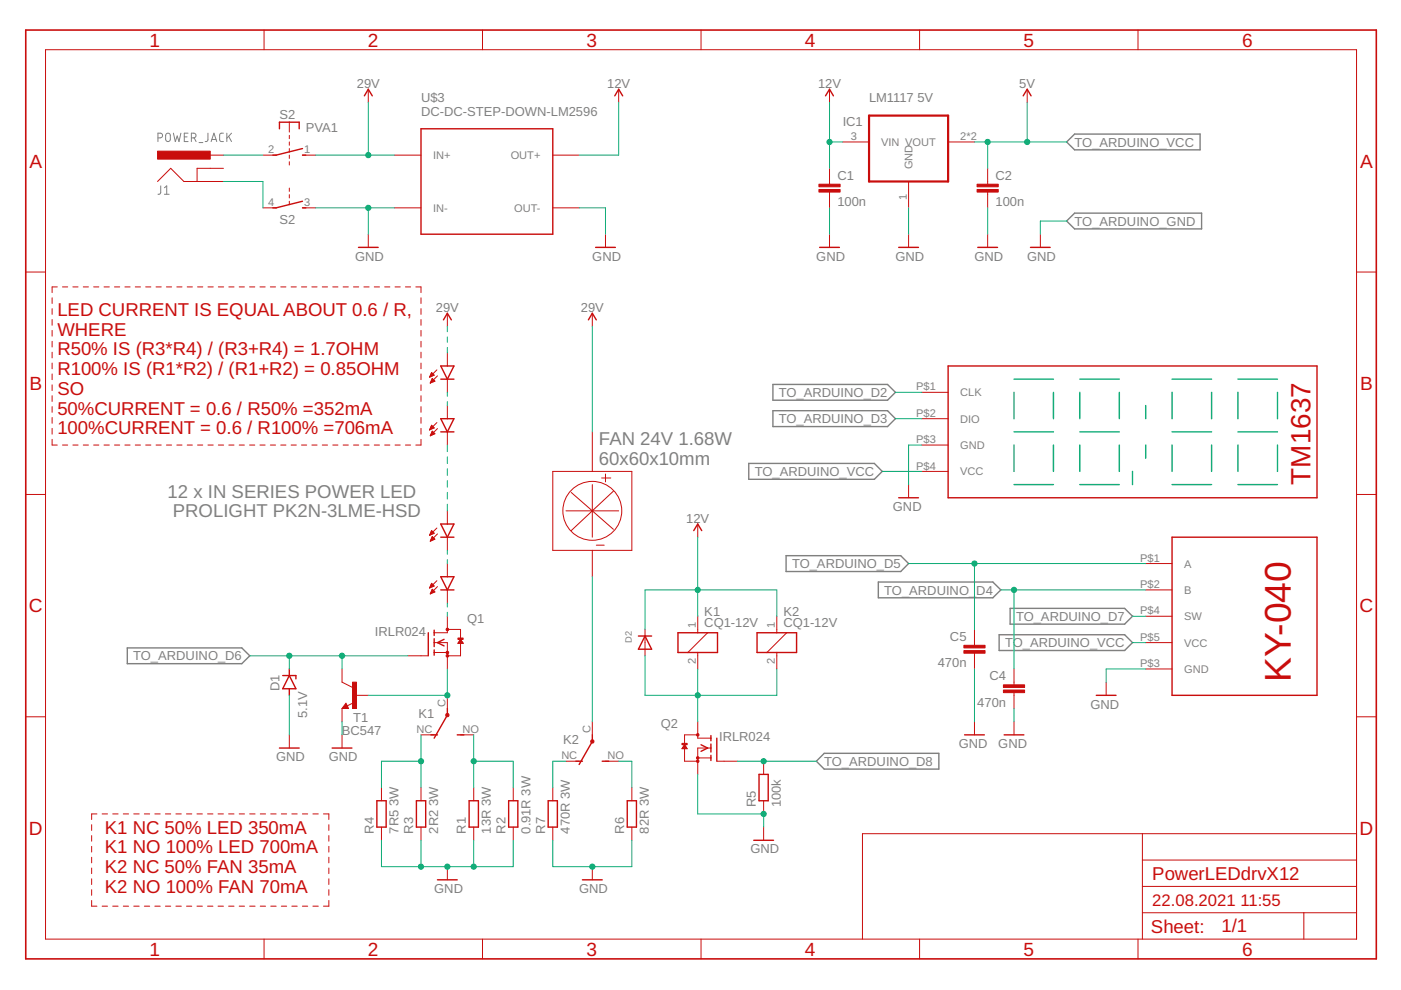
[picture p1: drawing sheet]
<svg xmlns="http://www.w3.org/2000/svg" width="297mm" height="210mm" viewBox="0 0 297 210" stroke-linecap="round" stroke-linejoin="round" font-family="sans-serif">
<g fill="none" stroke="#808080" stroke-width=".21">
<path d="M33.5 29.2h.5a.5 .5 0 0 0 .5-.5 .5 .5 0 0 0-.5-.5h-.5v1.8M34.1 39.4l-.1 1.6-.2 .2h-.3M34.9 39.8l.4-.4v1.8M35.2 28.4l.3-.2 .5 .2 .1 1.1a.5 .5 0 0 1-.5 .5 .5 .5 0 0 1-.5-.5zM36.8 28.2l.4 1.8 .4-1.2 .4 1.2 .4-1.8M39.1 29h.6M39.9 28.2h-.8v1.8h.8M40.6 29.2h.5a.5 .5 0 0 0 .5-.5 .5 .5 0 0 0-.5-.5h-.5v1.8M41.2 29.2l.4 .8M42.2 30.2h.8M44.1 28.2l-.1 1.6-.2 .2h-.3M44.8 30l.6-1.8 .6 1.8"/>
<path d="M44.9 29.6h.9M47.4 28.2l-.6 .1-.2 .3v1.2l.2 .2h.6M48.1 28.2v1.8M48.5 28.9l.6 1.1M49.1 28.2l-1 1.1M34.9 41.2h1"/>
</g>
<path d="M226.1 30.1l1.7-1.7h26.6v3.4h-26.6zM226.1 46.9l1.7-1.7h27v3.3h-27zM158.7 98.3h26.7l1.6 1.6-1.6 1.7h-26.7zM163.9 81.5h24.3l1.6 1.7-1.6 1.7h-24.3zM163.9 87.1h24.3l1.6 1.7-1.6 1.6h-24.3zM166.7 117.8h24.3l1.6 1.7-1.6 1.7h-24.3zM27 137.4h24.3l1.7 1.6-1.7 1.7h-24.3zM186.2 123.4h24.3l1.7 1.7-1.7 1.6h-24.3zM211.8 134.6h26.6l1.7 1.6-1.7 1.7h-26.6zM214.2 129h24.2l1.7 1.7-1.7 1.6h-24.2zM173.1 161.4l1.7-1.7h24.3v3.4h-24.3z" fill="none" stroke="#808080" stroke-width=".3"/>
<g fill="none" stroke="#c90d0c" stroke-width=".21">
<path d="M9.7 10.5h277.9v188.6h-277.9zM56 6.4v4.1M78.1 18.9v2.8M102.3 6.4v4.1M131.2 18.9v2.8M148.6 6.4v4.1M175.9 18.9v2.8M195 6.4v4.1M217.8 18.9v2.8M241.3 6.4v4.1M33.4 38.5l2.8-2.8 2.8 2.8h8.4M44.6 32.9h2.8"/>
<path d="M47.4 35.7h-5.6v2.8M55.8 32.9h2.7M61.3 25.9v2.1M61.3 28.7v.7M61.3 30.1v.7M61.3 31.5v.7M61.3 32.9v.7M61.3 34.3v.7M61.3 39.9v.7M64.1 32.9h2.8M83.7 32.9h5.6M117.2 32.9h5.6"/>
<path d="M175.9 35.7v3.4M178.7 30.1h5.6M192.6 38.5v5.6M201 30.1h5.6M209.4 35.7v3.4M5.5 57.7h4.2M55.8 44.1h2.7M61.3 41.3v.7M61.3 42.7v.7M64.1 44.1h2.8M78.1 49.7v2.8M83.7 44.1h5.6"/>
<path d="M117.2 44.1h5.6M128.4 49.7v2.8M175.9 40.7v3.4M175.9 49.7v2.8M192.6 49.7v2.8M209.4 40.7v3.4M209.4 49.7v2.8M220.6 49.7v2.8M287.6 57.7h4.2M11 63.1v1.2M11 65.4v1.3M11 67.8v1.2"/>
<path d="M11 70.1v1.2M11 72.4v1.2M11 74.7v1.2M11 77v1.2M11 79.3v1.2M12.1 60.8h-1.1v1.2M13.3 60.8h1.1M15.5 60.8h1.1M17.7 60.8h1.1M19.9 60.8h1.1M22.1 60.8h1.1M24.3 60.8h1.1"/>
<path d="M26.5 60.8h1.1M28.7 60.8h1.1M30.9 60.8h1.1M33.1 60.8h1.1M35.3 60.8h1.1M37.5 60.8h1.1M39.7 60.8h1.1M41.9 60.8h1.1M44.1 60.8h1.1M46.3 60.8h1.1M48.5 60.8h1.1M50.7 60.8h1.1"/>
<path d="M52.9 60.8h1.1M55.1 60.8h1.1M57.3 60.8h1.1M59.5 60.8h1.1M61.7 60.8h1.1M63.9 60.8h1.1M66.1 60.8h1.1M68.3 60.8h1.1M70.5 60.8h1.1M72.7 60.8h1.2M75 60.8h1.1M77.2 60.8h1.1"/>
<path d="M79.4 60.8h1.1M81.6 60.8h1.1M83.8 60.8h1.1M86 60.8h1.1M88.2 60.8h1.1v1.2M89.3 63.1v1.2M89.3 65.4v1.3M89.3 67.8v1.2M89.3 70.1v1.2M89.3 72.4v1.2M89.3 74.7v1.2M89.3 77v1.2"/>
<path d="M89.3 79.3v1.2M91.1 79.9h.2M91.2 79.7h.5M91.2 79.6h.8M91.3 79.5h.7M91.4 79.3h.4M91.4 79.2h.3M91.5 79.1h.1M91.5 79l.6 .5-1 .5zM92.6 78.4l-1.5 1.6M92.8 79.7l-1.6 1.5M94.8 66.4v2.8"/>
<path d="M94.8 74.8v2.8M125.6 66.4v2.8M11 93.2v1.2h1.1M11 81.6v1.2M11 83.9v1.2M11 86.2v1.2M11 88.5v1.2M11 90.8v1.3M13.3 94.4h1.1M15.5 94.4h1.1M17.7 94.4h1.1M19.9 94.4h1.1"/>
<path d="M22.1 94.4h1.1M24.3 94.4h1.1M26.5 94.4h1.1M28.7 94.4h1.1M30.9 94.4h1.1M33.1 94.4h1.1M35.3 94.4h1.1M37.5 94.4h1.1M39.7 94.4h1.1M41.9 94.4h1.1M44.1 94.4h1.1M46.3 94.4h1.1"/>
<path d="M48.5 94.4h1.1M50.7 94.4h1.1M52.9 94.4h1.1M55.1 94.4h1.1M57.3 94.4h1.1M59.5 94.4h1.1M61.7 94.4h1.1M63.9 94.4h1.1M66.1 94.4h1.1M68.3 94.4h1.1M70.5 94.4h1.1M72.7 94.4h1.2"/>
<path d="M75 94.4h1.1M77.2 94.4h1.1M79.4 94.4h1.1M81.6 94.4h1.1M83.8 94.4h1.1M86 94.4h1.1M89.3 93.2v1.2h-1.1M89.3 81.6v1.2M89.3 83.9v1.2M89.3 86.2v1.2M89.3 88.5v1.2M89.3 90.8v1.3"/>
<path d="M91.1 91.1v.1M91.1 91h.3M91.2 90.9h.5M91.2 81.2h.1M91.2 90.7h.8M91.2 92.4h.1M91.3 81.1h.2M91.3 92.2h.3M91.3 90.6h.6M91.3 80.9h.6M91.4 92.1h.5M91.4 90.5h.4"/>
<path d="M91.4 80.8h.8M91.4 91.9h.8M91.4 90.3h.3M91.5 80.7h.6M91.5 90.2h.1M91.5 91.8h.5M91.5 90.2l.6 .5-1 .4zM91.5 80.5h.4M91.5 91.7h.4M91.6 80.4h.2M91.6 91.5h.2M91.6 80.3h.1"/>
<path d="M91.7 80.2l-.5 1M91.7 80.2l.5 .6-1 .4M91.7 91.4l.5 .6-1 .4zM92.6 89.6l-1.5 1.5M92.8 90.9l-1.6 1.5M94.8 80.4v2.8M94.8 86v2.8M94.8 91.6v2.8M117.2 99.9h16.8v16.8h-16.8zM125.6 91.6v8.3M195.4 99.9h5.6M195.4 94.4h5.6"/>
<path d="M195.4 83.2h5.6M195.4 88.8h5.6M5.5 104.8h4.2M91.1 113.4h.1M91.2 113.3h.4M91.2 113.2h.7M91.3 114.6h.2M91.3 113h.7M91.3 114.5h.5M91.4 112.9h.5M91.4 114.4h.7M91.4 112.7h.3"/>
<path d="M91.4 114.2h.7M91.5 112.6h.1M91.5 112.5l.6 .6-1 .4zM91.5 114.1h.5M91.6 114h.2M91.6 113.8h.1M91.7 113.8l.5 .5-1 .4zM92.6 112l-1.5 1.5M92.8 113.2l-1.6 1.5M94.8 108.3v2.8M94.8 113.9v2.8M94.8 119.5v2.8"/>
<path d="M120 108.3h11.2M121.1 104.4l4.5 3.9M125.6 102.7v11.2M125.6 116.7v5.6M125.6 108.3l-4.5 4.2M125.6 108.3l4.4 3.9M126.4 115.6h1.7M127.6 101.3h1.9M128.4 100.5v1.7M130 104.1l-4.4 4.2M147.9 111.1v2.8M192.6 102.7v2.8"/>
<path d="M242.9 119.5h5.6M287.6 104.8h4.2M86.5 139h4.2M91.1 124.6h.2M91.2 124.4h.4M91.2 124.3h.7M91.3 124.1h.7M91.3 125.8h.2M91.3 125.6h.6M91.4 124h.4M91.4 125.5h.8M91.4 123.9h.3"/>
<path d="M91.5 125.4h.6M91.5 123.7h.1M91.5 123.7l.6 .5-1 .5zM91.5 125.2h.4M91.6 125.1h.2M91.6 125h.1M91.7 124.9l.5 .6-1 .4zM92.1 136.2h2.7v5.6M92.1 138.3h2.7M92.6 123.1l-1.5 1.6M92.8 124.4l-1.6 1.5M94.8 133.5h2.8v5.5h-2.8"/>
<path d="M94.8 125.1v2.8M94.8 130.7v3.5h-2.7M97.2 136.2h.9M97.3 136.1h.7M97.4 136h.5M97.5 135.8h.3M97.6 135.7h.1M97.6 135.6l.6 .8h-1.1zM97.6 135.6h.1M136.8 133.5v5.5M147.9 130.7v3.5M147.9 138.3v3.5"/>
<path d="M150 134.2l-4.2 4.1M164.7 130.7v3.5M164.7 138.3v3.5M166.8 134.2l-4.2 4.1M206.6 133.5v3.3M206.6 138.5v3.3M242.9 136.2h5.6M242.9 125.1h5.6M242.9 130.7h5.6M5.5 152h4.2M61.3 155.8v2.8M72.5 141.8v2.8l2.2 1.2"/>
<path d="M72.5 150.2v2.8M72.5 155.8v2.8M73.3 149.1l.6 1.1h-1.4zM75 149l-1.4 .7M75.3 147.4h2.8M89.3 155.8h2.8M94.8 147.4v2.8M97.6 155.8h2.8M125.6 153v2.8M144.6 158.7h1M144.7 158.5h.9M144.8 158.4h.7"/>
<path d="M144.9 158.3h.5M145 158.1h.3M145.1 158h.1M145.1 157.9l.6 .8h-1.1zM147.9 153v3.5h2.8M147.9 155.8h-2.8v5.6h2.8M150.7 158.6h-2.8v5.6M206.6 153v2.8M215 141.8v3.4M215 146.9v3.3M215 153v2.8M234.5 144.6v2.8"/>
<path d="M242.9 141.8h5.6M287.6 152h4.2M19.4 174.9v1.2M19.4 177.2v1.2M19.4 179.5v1.2M20.6 172.6h-1.2v1.2M21.7 172.6h1.1M23.9 172.6h1.1M26.1 172.6h1.2M28.4 172.6h1.1M30.6 172.6h1.1M32.8 172.6h1.2"/>
<path d="M35.1 172.6h1.1M37.3 172.6h1.1M39.5 172.6h1.2M41.8 172.6h1.1M44 172.6h1.1M46.2 172.6h1.2M48.5 172.6h1.1M50.7 172.6h1.1M52.9 172.6h1.2M55.2 172.6h1.1M57.4 172.6h1.1M59.6 172.6h1.2"/>
<path d="M61.9 172.6h1.1M64.1 172.6h1.1M66.3 172.6h1.2M68.6 172.6h1.1v1.2M69.7 174.9v1.2M69.7 177.2v1.2M69.7 179.5v1.2M80.9 167v2.8M80.9 175.4v2.8M89.3 167v2.8M89.3 175.4v2.8M100.4 167v2.8"/>
<path d="M100.4 175.4v2.8M108.8 167v2.8M108.8 175.4v2.8M117.2 167v2.8M117.2 175.4v2.8M120 161.4h2.8M128.4 161.4h2.8M134 167v2.8M134 175.4v2.8M147.9 160.7h2.8M152.1 161.4h4.2M161.9 161.4v2.8"/>
<path d="M161.9 169.8v2.8M161.9 175.4v2.8M242.2 176.8v22.3M287.6 176.8h-104.7v22.3M19.4 190.9v1.2h1.2M19.4 181.8v1.1M19.4 184v1.2M19.4 186.3v1.2M19.4 188.6v1.2M21.7 192.1h1.1M23.9 192.1h1.1M26.1 192.1h1.2"/>
<path d="M28.4 192.1h1.1M30.6 192.1h1.1M32.8 192.1h1.2M35.1 192.1h1.1M37.3 192.1h1.1M39.5 192.1h1.2M41.8 192.1h1.1M44 192.1h1.1M46.2 192.1h1.2M48.5 192.1h1.1M50.7 192.1h1.1M52.9 192.1h1.2"/>
<path d="M55.2 192.1h1.1M56 199.1v4.2M57.4 192.1h1.1M59.6 192.1h1.2M61.9 192.1h1.1M64.1 192.1h1.1M66.3 192.1h1.2M69.7 181.8v1.1M69.7 184v1.2M69.7 186.3v1.2M69.7 188.6v1.2M69.7 190.9v1.2h-1.1"/>
<path d="M94.8 183.7v2.8M102.3 199.1v4.2M125.6 183.7v2.8M148.6 199.1v4.2M195 199.1v4.2M241.3 199.1v4.2M242.2 193.5h45.4M242.2 187.9h45.4M242.2 182.4h45.4M276.4 193.5v5.6"/>
<circle cx="125.6" cy="108.3" r="6.2"/>
</g>
<g fill="none" stroke="#c90d0c" stroke-width=".3">
<path d="M59.2 27.3v-1.4h4.2v1.4M64.1 31.5l-5.6 1.4h-.7M64.1 32.9h.7M77.3 20.3l.8-1.4 .8 1.4M89.3 27.3h27.9v22.4h-27.9zM130.3 20.3l.9-1.4 .8 1.4M175 20.3l.9-1.4 .8 1.4M216.9 20.3l.9-1.4 .8 1.4M64.1 42.7l-5.6 1.4h-.7M64.1 44.1h.7M76 52.5h4.2M126.3 52.5h4.2"/>
<path d="M173.8 52.5h4.2M190.5 52.5h4.2M207.3 52.5h4.2M218.5 52.5h4.2M93.5 77.6h2.7l-1.4 2.8zM94 67.8l.8-1.4 .9 1.4M124.8 67.8l.8-1.4 .8 1.4M201 77.6h78.2v27.9h-78.2zM93.5 80.4h2.7M93.5 88.8h2.7l-1.4 2.8zM93.5 91.6h2.7M93.5 111.1h2.7l-1.4 2.8z"/>
<path d="M93.5 113.9h2.7M147.1 112.5l.8-1.4 .9 1.4M190.5 105.5h4.2M248.5 113.9h30.7v33.5h-30.7zM90.8 134.2v4.8M92.1 133.6v1.1M92.1 135.4v1.7M92.1 137.8v1.1M93.5 122.3h2.7l-1.4 2.8zM93.5 125.1h2.7M94.1 135.6l-1.3 .6 1.3 .7M135.4 134.9h2.8"/>
<path d="M136.8 134.9l1.4 2.7h-2.8zM143.7 134.2h8.4v4.1h-8.4zM160.5 134.2h8.4v4.1h-8.4zM59.2 158.6h4.2M59.9 143.2h2.8v.7M61.3 143.2l1.4 2.8h-2.8zM61.3 141.8v1.4M61.3 146v1.4M70.4 158.6h4.2M73.3 149.7l-.1 .2h.4l-.3-.5-.5 .7h.8M91.4 155.8h1.4M94.8 150.2v1.4l-2.7 4.9"/>
<path d="M96.9 155.8h1.4M125.6 155.8v1.4l-2.8 4.9M148.6 157.9l1.4 .7-1.4 .7M150.7 156v1.1M150.7 157.8v1.6M152 156.5v4.9M204.5 155.8h4.2M212.9 155.8h4.2M232.4 147.4h4.2M79.9 169.8h2v5.6h-2zM88.3 169.8h2v5.6h-2zM99.5 169.8h1.9v5.6h-1.9z"/>
<path d="M107.8 169.8h2v5.6h-2zM116.2 169.8h2v5.6h-2zM122.1 161.4h1.4M127.7 161.4h1.4M133 169.8h1.9v5.6h-1.9zM150.7 160.1v1.1M159.8 178.2h4.2M160.9 164.2h2v5.6h-2zM92.8 186.5h4.1M123.5 186.5h4.2"/>
</g>
<path d="M184.3 24.5h16.7v14h-16.7z" fill="none" stroke="#c90d0c" stroke-width=".47"/>
<g fill="#c90d0c" stroke="#c90d0c" stroke-width=".21">
<path d="M33.4 32h11.2v1.7h-11.2z"/>
<path d="M173.6 40.2h4.5v.5h-4.5z"/>
<path d="M173.6 39.1h4.5v.5h-4.5z"/>
<path d="M207.2 40.2h4.4v.5h-4.4z"/>
<path d="M207.2 39.1h4.4v.5h-4.4z"/>
<path d="M97.1 135.3h1.1v.3h-1.1z"/>
<path d="M74.7 144.6h.9v5.6h-.9z"/>
<path d="M144.6 157.6h1.1v.3h-1.1z"/>
<path d="M212.7 146.3h4.5v.6h-4.5z"/>
<path d="M212.7 145.2h4.5v.6h-4.5z"/>
<path d="M204.4 137.9h4.5v.6h-4.5z"/>
<path d="M204.4 136.8h4.5v.6h-4.5z"/>
</g>
<g fill="#c90d0c" stroke="#c90d0c" stroke-width=".21">
<circle cx="94.9" cy="133.5" r=".28"/>
<circle cx="94.9" cy="139.1" r=".28"/>
<circle cx="94.9" cy="138.4" r=".28"/>
<circle cx="94.9" cy="151.6" r=".37"/>
<circle cx="147.9" cy="155.8" r=".28"/>
<circle cx="147.9" cy="161.4" r=".28"/>
<circle cx="147.9" cy="160.7" r=".28"/>
<circle cx="125.6" cy="157.2" r=".37"/>
</g>
<path d="M5.5 6.4h286.3v196.9h-286.3z" fill="none" stroke="#c90d0c" stroke-width=".34"/>
<g fill="none" stroke="#0dab76" stroke-width=".3">
<path d="M215 91.6h8.4M215 80.4h8.4M215 83.2v5.6M215 94.4v5.5M223.4 83.2v5.6M223.4 94.4v5.5M228.9 91.6h8.4M228.9 80.4h8.4M228.9 83.2v5.6M228.9 94.4v5.5M237.3 83.2v5.6M237.3 94.4v5.5"/>
<path d="M240.1 99.9v2.8M242.9 86v2.8M242.9 94.4v2.8M248.5 91.6h8.4M248.5 80.4h8.4M248.5 83.2v5.6M248.5 94.4v5.5M256.9 83.2v5.6M256.9 94.4v5.5M262.5 91.6h8.3M262.5 83.2v5.6M262.5 94.4v5.5"/>
<path d="M262.5 80.4h8.3M270.8 83.2v5.6M270.8 94.4v5.5M215 102.7h8.4M228.9 102.7h8.4M248.5 102.7h8.4M262.5 102.7h8.3"/>
</g>
<g fill="none" stroke="#0dab76" stroke-width=".21">
<path d="M47.4 32.9h8.4M47.4 38.5h8.4v5.6M66.9 32.9h16.8M78.1 21.7v11.2M131.2 21.7v11.2h-8.4M175.9 21.7v14M175.9 30.1h2.8M206.6 30.1h19.5M209.4 30.1v5.6M217.8 21.7v8.4M66.9 44.1h16.8M78.1 44.1v5.6"/>
<path d="M122.8 44.1h5.6v5.6M175.9 44.1v5.6M192.6 44.1v5.6M209.4 44.1v5.6M226.1 46.9h-5.5v2.8M94.8 69.2v1.1M94.8 71.4v1.2M94.8 73.7v1.1M125.6 69.2v22.4M94.8 83.2v.8M94.8 85.1v.9M94.8 94.4v1.4"/>
<path d="M94.8 96.9v1.4M94.8 99.4v1.4M187 99.9h8.4M189.8 83.2h5.6M189.8 88.8h5.6M195.4 94.4h-2.8v8.3M94.8 101.9v1.4M94.8 104.4v1.4M94.8 106.9v1.4M94.8 116.7v.8M94.8 118.6v.9M147.9 113.9v16.8"/>
<path d="M192.6 119.5h50.3M206.6 119.5v14M53 139h33.5M61.3 139v2.8M72.5 139v2.8M94.8 127.9v.8M94.8 129.8v.9M125.6 122.3v30.7M136.8 139v8.4h27.9v-5.6M164.7 130.7v-5.6h-27.9v8.4M212.2 125.1h30.7M215 125.1v16.7"/>
<path d="M240.1 136.2h2.8M240.1 130.7h2.8M61.3 147.4v8.4M72.5 153v2.8M89.3 155.8v11.2M94.8 141.8v5.6h-16.7M100.4 155.8v11.2M147.9 141.8v11.2M206.6 141.8v11.2M215 150.2v2.8M242.9 141.8h-8.4v2.8M80.9 178.2v5.5h27.9v-5.5"/>
<path d="M89.3 161.4h-8.4v5.6M89.3 178.2v5.5M100.4 161.4h8.4v5.6M100.4 178.2v5.5M117.2 178.2v5.5h16.8v-5.5M120 161.4h-2.8v5.6M131.2 161.4h2.8v5.6M147.9 164.2v8.4h14v2.8M156.3 161.4h16.8"/>
</g>
<g fill="#0dab76" stroke="#0dab76" stroke-width=".21">
<circle cx="78.1" cy="44.1" r=".55"/>
<circle cx="161.9" cy="172.6" r=".55"/>
<circle cx="94.8" cy="183.7" r=".55"/>
<circle cx="89.3" cy="183.7" r=".55"/>
<circle cx="100.4" cy="183.7" r=".55"/>
<circle cx="125.6" cy="183.7" r=".55"/>
<circle cx="217.8" cy="30.1" r=".55"/>
<circle cx="209.4" cy="30.1" r=".55"/>
<circle cx="147.9" cy="147.4" r=".55"/>
<circle cx="78.1" cy="32.9" r=".55"/>
<circle cx="175.9" cy="30.1" r=".55"/>
<circle cx="147.9" cy="125.1" r=".55"/>
<circle cx="161.9" cy="161.4" r=".55"/>
<circle cx="72.5" cy="139" r=".55"/>
<circle cx="61.3" cy="139" r=".55"/>
<circle cx="94.8" cy="147.4" r=".55"/>
<circle cx="89.3" cy="161.4" r=".55"/>
<circle cx="100.4" cy="161.4" r=".55"/>
<circle cx="206.6" cy="119.5" r=".55"/>
<circle cx="215" cy="125.1" r=".55"/>
</g>
<text font-size="7.9" fill="#c90d0c" x="273.6" y="144.6" transform="rotate(-90 273.6 144.6)">KY-040</text>
<text font-size="5.9" fill="#c90d0c" x="277.8" y="102.7" transform="rotate(-90 277.8 102.7)">TM1637</text>
<g font-size="4" fill="#c90d0c">
<text x="31.7" y="9.9">1</text>
<text x="78" y="9.9">2</text>
<text x="124.3" y="9.9">3</text>
<text x="170.7" y="9.9">4</text>
<text x="217" y="9.9">5</text>
<text x="263.3" y="9.9">6</text>
<text x="6.2" y="35.6">A</text>
<text x="288.4" y="35.6">A</text>
<text x="6.2" y="82.7">B</text>
<text x="288.4" y="82.7">B</text>
<text x="6.1" y="129.8">C</text>
<text x="288.2" y="129.8">C</text>
<text x="6.1" y="177">D</text>
<text x="288.2" y="177">D</text>
<text x="31.7" y="202.6">1</text>
<text x="78" y="202.6">2</text>
<text x="124.3" y="202.6">3</text>
<text x="170.7" y="202.6">4</text>
<text x="217" y="202.6">5</text>
<text x="263.3" y="202.6">6</text>
</g>
<g font-size="3.9" fill="#c90d0c">
<text x="12.2" y="67">LED CURRENT IS EQUAL ABOUT 0.6 / R,</text>
<text x="12.2" y="71.2">WHERE</text>
<text x="12.2" y="75.4">R50% IS (R3*R4) / (R3+R4) = 1.7OHM</text>
<text x="12.2" y="79.5">R100% IS (R1*R2) / (R1+R2) = 0.85OHM</text>
<text x="12.2" y="83.7">SO</text>
<text x="12.2" y="87.9">50%CURRENT = 0.6 / R50% =352mA</text>
<text x="12.2" y="92.1">100%CURRENT = 0.6 / R100% =706mA</text>
<text x="22.2" y="176.8">K1 NC 50% LED 350mA</text>
<text x="22.2" y="180.9">K1 NO 100% LED 700mA</text>
<text x="22.2" y="185.1">K2 NC 50% FAN 35mA</text>
<text x="22.2" y="189.3">K2 NO 100% FAN 70mA</text>
<text x="244.3" y="186.5">PowerLEDdrvX12</text>
<text x="244" y="197.8">Sheet:</text>
<text x="259" y="197.7">1/1</text>
</g>
<g font-size="3.9" fill="#808080">
<text x="127" y="94.4">FAN 24V 1.68W</text>
<text x="127" y="98.5">60x60x10mm</text>
<text x="35.5" y="105.5">12 x IN SERIES POWER LED</text>
<text x="36.6" y="109.7">PROLIGHT PK2N-3LME-HSD</text>
</g>
<g font-size="3.5" fill="#c90d0c">
<text x="244.3" y="192.1">22.08.2021</text>
<text x="263" y="192.1">11:55</text>
</g>
<g font-size="2.8" fill="#808080">
<text x="75.7" y="18.7">29V</text>
<text x="89.3" y="21.7">U$3</text>
<text x="128.7" y="18.7">12V</text>
<text x="173.4" y="18.7">12V</text>
<text x="184.3" y="21.7">LM1117</text>
<text x="194.5" y="21.7">5V</text>
<text x="216.1" y="18.7">5V</text>
<text x="59.2" y="25.2">S2</text>
<text x="64.8" y="28">PVA1</text>
<text x="89.3" y="24.5">DC-DC-STEP-DOWN-LM2596</text>
<text x="178.7" y="26.6">IC1</text>
<text x="227.8" y="31.1">TO_ARDUINO_VCC</text>
<text x="177.5" y="38.1">C1</text>
<text x="211.1" y="38.1">C2</text>
<text x="59.2" y="47.6">S2</text>
<text x="177.5" y="43.7">100n</text>
<text x="211.1" y="43.7">100n</text>
<text x="227.8" y="47.8">TO_ARDUINO_GND</text>
<text x="75.3" y="55.2">GND</text>
<text x="125.6" y="55.2">GND</text>
<text x="173.1" y="55.2">GND</text>
<text x="189.8" y="55.2">GND</text>
<text x="206.6" y="55.2">GND</text>
<text x="217.8" y="55.2">GND</text>
<text x="92.4" y="66.1">29V</text>
<text x="123.2" y="66.1">29V</text>
<text x="165.1" y="84.2">TO_ARDUINO_D2</text>
<text x="165.1" y="89.7">TO_ARDUINO_D3</text>
<text x="160" y="100.9">TO_ARDUINO_VCC</text>
<text x="145.5" y="110.8">12V</text>
<text x="189.3" y="108.3">GND</text>
<text x="167.9" y="120.5">TO_ARDUINO_D5</text>
<text x="149.3" y="130.7">K1</text>
<text x="166.1" y="130.7">K2</text>
<text x="187.5" y="126.1">TO_ARDUINO_</text>
<text x="207" y="126.1">D4</text>
<text x="215.4" y="131.6">TO_ARDUINO_D7</text>
<text x="79.5" y="134.9">IRLR024</text>
<text x="99" y="132.1">Q1</text>
<text x="149.3" y="133">CQ1-12V</text>
<text x="166.1" y="133">CQ1-12V</text>
<text x="201.4" y="135.8">C5</text>
<text x="213.1" y="137.2">TO_ARDUINO_VCC</text>
<text x="28.2" y="140">TO_ARDUINO_D6</text>
<text x="198.8" y="141.4">470n</text>
<text x="59.2" y="146.6" transform="rotate(-90 59.2 146.6)">D1</text>
<text x="207.2" y="149.8">470n</text>
<text x="209.8" y="144.2">C4</text>
<text x="65.1" y="152.2" transform="rotate(-90 65.1 152.2)">5.1V</text>
<text x="72.5" y="155.8">BC547</text>
<text x="74.9" y="153">T1</text>
<text x="88.7" y="152.2">K1</text>
<text x="140.1" y="154.4">Q2</text>
<text x="231.2" y="150.2">GND</text>
<text x="58.5" y="161.4">GND</text>
<text x="69.7" y="161.4">GND</text>
<text x="119.4" y="157.8">K2</text>
<text x="152.5" y="157.2">IRLR024</text>
<text x="203.3" y="158.6">GND</text>
<text x="211.7" y="158.6">GND</text>
<text x="174.8" y="162.4">TO_ARDUINO_D8</text>
<text x="84.5" y="171" transform="rotate(-90 84.5 171)">3W</text>
<text x="92.9" y="171" transform="rotate(-90 92.9 171)">3W</text>
<text x="160.3" y="171.2" transform="rotate(-90 160.3 171.2)">R5</text>
<text x="165.5" y="171.2" transform="rotate(-90 165.5 171.2)">100k</text>
<text x="79.2" y="176.8" transform="rotate(-90 79.2 176.8)">R4</text>
<text x="84.5" y="176.8" transform="rotate(-90 84.5 176.8)">7R5</text>
<text x="87.6" y="176.8" transform="rotate(-90 87.6 176.8)">R3</text>
<text x="92.9" y="176.8" transform="rotate(-90 92.9 176.8)">2R2</text>
<text x="98.8" y="176.8" transform="rotate(-90 98.8 176.8)">R1</text>
<text x="104.1" y="176.8" transform="rotate(-90 104.1 176.8)">13R 3W</text>
<text x="107.2" y="176.8" transform="rotate(-90 107.2 176.8)">R2</text>
<text x="112.5" y="176.8" transform="rotate(-90 112.5 176.8)">0.91R 3W</text>
<text x="115.6" y="176.8" transform="rotate(-90 115.6 176.8)">R7</text>
<text x="120.8" y="176.8" transform="rotate(-90 120.8 176.8)">470R 3W</text>
<text x="132.3" y="176.8" transform="rotate(-90 132.3 176.8)">R6</text>
<text x="137.6" y="176.8" transform="rotate(-90 137.6 176.8)">82R 3W</text>
<text x="159.1" y="180.9">GND</text>
<text x="92.1" y="189.3">GND</text>
<text x="122.8" y="189.3">GND</text>
</g>
<g font-size="2.3" fill="#808080">
<text x="180.4" y="29.7">3</text>
<text x="203.6" y="29.7">2*2</text>
<text x="56.8" y="32.5">2</text>
<text x="64.5" y="32.5">1</text>
<text x="91.8" y="33.7">IN+</text>
<text x="108.3" y="33.7">OUT+</text>
<text x="186.8" y="30.9">VIN VOUT</text>
<text x="193.5" y="35.9" transform="rotate(-90 193.5 35.9)">GND</text>
<text x="56.8" y="43.7">4</text>
<text x="64.5" y="43.7">3</text>
<text x="91.8" y="44.9">IN-</text>
<text x="109" y="44.9">OUT-</text>
<text x="192.2" y="42.4" transform="rotate(-90 192.2 42.4)">1</text>
<text x="194.3" y="82.8">P$1</text>
<text x="194.3" y="88.4">P$2</text>
<text x="203.6" y="84">CLK</text>
<text x="203.6" y="89.6">DIO</text>
<text x="194.3" y="94">P$3</text>
<text x="203.6" y="95.2">GND</text>
<text x="194.3" y="99.5">P$4</text>
<text x="203.6" y="100.8">VCC</text>
<text x="241.7" y="119.1">P$1</text>
<text x="241.7" y="124.7">P$2</text>
<text x="251.1" y="120.3">A</text>
<text x="251.1" y="125.9">B</text>
<text x="241.7" y="130.3">P$4</text>
<text x="251.1" y="131.5">SW</text>
<text x="147.5" y="133.1" transform="rotate(-90 147.5 133.1)">1</text>
<text x="164.3" y="133.1" transform="rotate(-90 164.3 133.1)">1</text>
<text x="241.7" y="135.9">P$5</text>
<text x="251.1" y="137.1">VCC</text>
<text x="147.5" y="140.8" transform="rotate(-90 147.5 140.8)">2</text>
<text x="164.3" y="140.8" transform="rotate(-90 164.3 140.8)">2</text>
<text x="241.7" y="141.4">P$3</text>
<text x="251.1" y="142.7">GND</text>
<text x="94.5" y="149.8" transform="rotate(-90 94.5 149.8)">C</text>
<text x="88.3" y="155.4">NC</text>
<text x="98" y="155.4">NO</text>
<text x="125.2" y="155.4" transform="rotate(-90 125.2 155.4)">C</text>
<text x="119" y="161">NC</text>
<text x="128.8" y="161">NO</text>
</g>
<text font-size="2" fill="#808080" x="134" y="136.3" transform="rotate(-90 134 136.3)">D2</text>
</svg>
